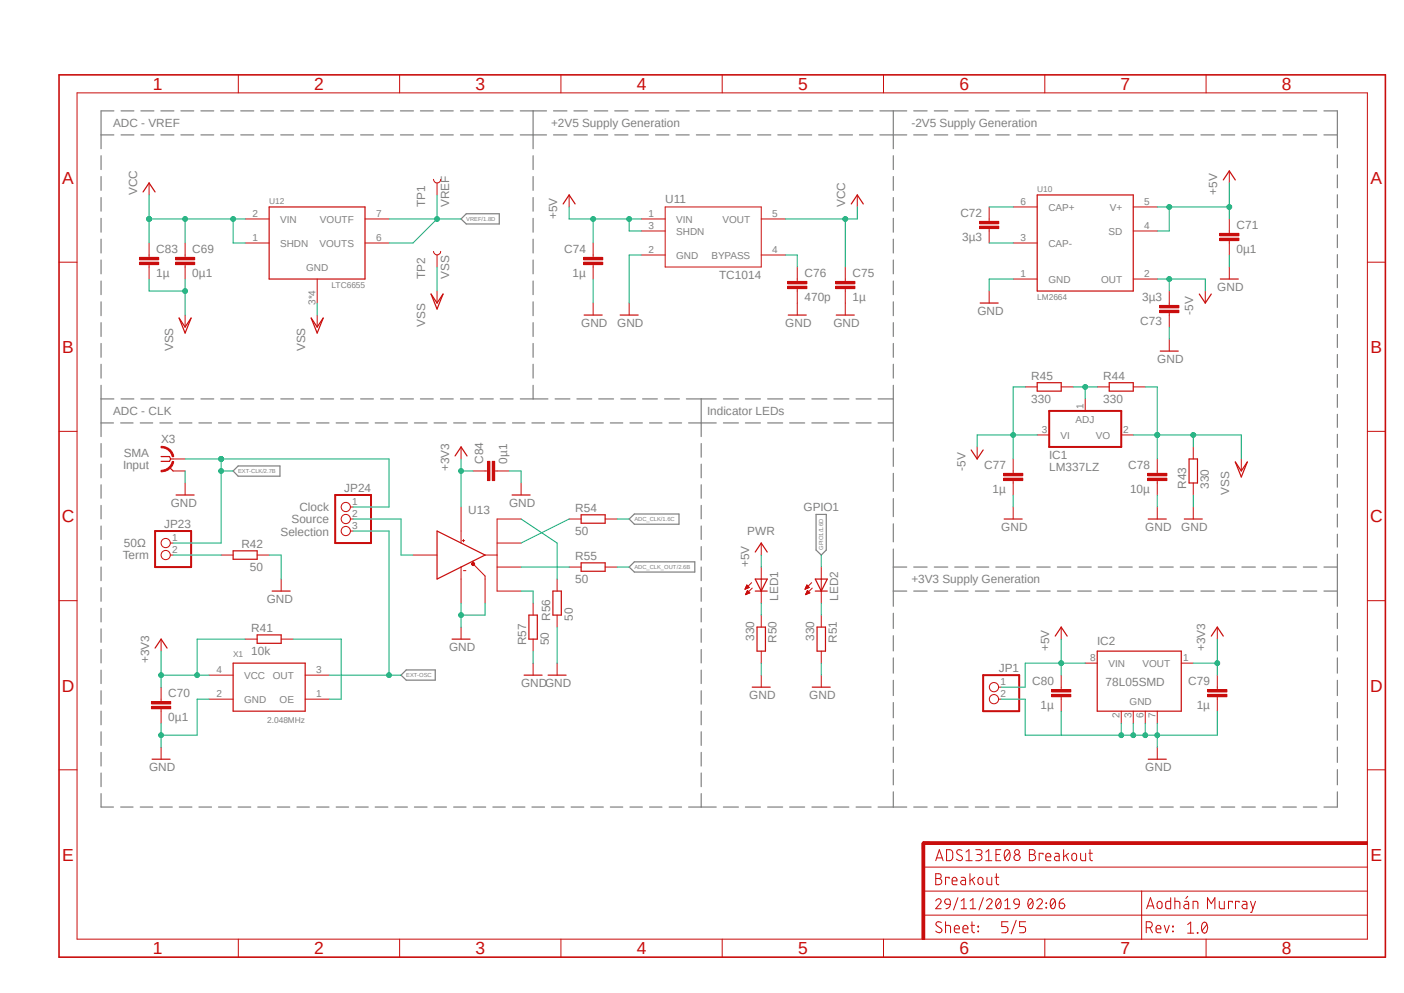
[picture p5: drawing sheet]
<svg xmlns="http://www.w3.org/2000/svg" width="297mm" height="210mm" viewBox="0 0 297 210" stroke-linecap="round" stroke-linejoin="round" font-family="sans-serif">
<path d="M12.1 15.5l281.3 187.3M293.4 15.5l-281.3 187.3" fill="none" stroke="#fff" stroke-width=".21"/>
<g fill="none" stroke="#808080" stroke-width=".25">
<path d="M21.4 32.9v3M21.4 37.3v3M21.4 28.5h2.7M24.1 23.5h-2.7v8M25.6 23.5h2.7M25.6 28.5h2.7M29.8 23.5h2.8M29.8 28.5h2.8M34 23.5h2.8M34 28.5h2.8M38.3 23.5h2.7M38.3 28.5h2.7"/>
<path d="M42.5 23.5h2.7M42.5 28.5h2.7M46.7 23.5h2.7M46.7 28.5h2.7M50.9 23.5h2.8M50.9 28.5h2.8M55.2 23.5h2.7M55.2 28.5h2.7M59.4 23.5h2.7M59.4 28.5h2.7M63.6 23.5h2.7M63.6 28.5h2.7"/>
<path d="M67.8 23.5h2.8M67.8 28.5h2.8M72.1 23.5h2.7M72.1 28.5h2.7M76.3 23.5h2.7M76.3 28.5h2.7M80.5 23.5h2.7M80.5 28.5h2.7M84.7 23.5h2.8M84.7 28.5h2.8M88.9 23.5h2.8M88.9 28.5h2.8"/>
<path d="M93.2 23.5h2.7M93.2 28.5h2.7M97.4 23.5h2.7M97.4 28.5h2.7M101.6 23.5h2.8M101.6 28.5h2.8M105.8 23.5h2.7M105.8 28.5h2.7M110.1 23.5h5.5M110.1 28.5h5.5M112.8 23.5v8M112.8 32.9v3"/>
<path d="M112.8 37.3v3M117.1 23.5h2.8M117.1 28.5h2.8M121.4 23.5h2.8M121.4 28.5h2.8M125.7 23.5h2.9M125.7 28.5h2.9M130 23.5h2.8M130 28.5h2.8M134.4 23.5h2.8M134.4 28.5h2.8M138.7 23.5h2.8"/>
<path d="M138.7 28.5h2.8M143 23.5h2.8M143 28.5h2.8M147.3 23.5h2.8M147.3 28.5h2.8M151.6 23.5h2.8M151.6 28.5h2.8M156 23.5h2.7M156 28.5h2.7M160.3 23.5h2.8M160.3 28.5h2.8M164.5 23.5h2.9"/>
<path d="M164.5 28.5h2.9M168.9 23.5h2.8M168.9 28.5h2.8M173.2 23.5h2.8M173.2 28.5h2.8M177.5 23.5h2.8M177.5 28.5h2.8M181.8 23.5h2.9M181.8 28.5h2.9M186.1 23.5h5.7M186.1 28.5h5.7M189 23.5v8"/>
<path d="M189 32.9v3M189 37.3v3M193.3 23.5h2.8M193.3 28.5h2.8M197.7 23.5h2.8M197.7 28.5h2.8M202 23.5h2.8M202 28.5h2.8M206.3 23.5h2.9M206.3 28.5h2.9M210.7 23.5h2.8M210.7 28.5h2.8"/>
<path d="M215 23.5h2.8M215 28.5h2.8M219.3 23.5h2.9M219.3 28.5h2.9M223.7 23.5h2.8M223.7 28.5h2.8M228 23.5h2.8M228 28.5h2.8M232.3 23.5h2.9M232.3 28.5h2.9M236.7 23.5h2.8M236.7 28.5h2.8"/>
<path d="M241 23.5h2.9M241 28.5h2.9M245.4 23.5h2.8M245.4 28.5h2.8M249.7 23.5h2.8M249.7 28.5h2.8M254 23.5h2.9M254 28.5h2.9M258.4 23.5h2.8M258.4 28.5h2.8M262.7 23.5h2.9M262.7 28.5h2.9"/>
<path d="M267 23.5h2.9M267 28.5h2.9M271.4 23.5h2.8M271.4 28.5h2.8M275.7 23.5h2.9M275.7 28.5h2.9M280.1 23.5h2.8v7.7M280.1 28.5h2.8M282.9 32.8v2.7M282.9 37v2.7M21.4 41.8v2.9M21.4 46.2v2.9"/>
<path d="M21.4 50.6v2.9M21.4 55v2.9M21.4 59.4v2.9M98.6 45.2h7v2.2h-7l-1.1-1.1zM112.8 41.8v2.9M112.8 46.2v2.9M112.8 50.6v2.9M112.8 55v2.9M112.8 59.4v2.9M189 41.8v2.9M189 46.2v2.9M189 50.6v2.9"/>
<path d="M189 55v2.9M189 59.4v2.9M282.9 41.2v2.7M282.9 45.4v2.7M282.9 49.7v2.7M282.9 53.8v2.8M282.9 58.1v2.7M21.4 63.8v3M21.4 68.2v3M21.4 72.6v3M21.4 77v3M112.8 63.8v3"/>
<path d="M112.8 68.2v3M112.8 72.6v3M112.8 77v3M189 63.8v3M189 68.2v3M189 72.6v3M189 77v3M282.9 62.3v2.7M282.9 66.5v2.8M282.9 70.7v2.8M282.9 75v2.7M282.9 79.2v2.7"/>
<path d="M21.4 81.5v10.8M21.4 93.8v2.9M21.4 98.2v2.8M21.4 84.4h2.7M21.4 89.5h2.6M25.5 89.5h2.7M25.6 84.4h2.7M29.7 89.5h2.6M29.8 84.4h2.8M33.8 89.5h2.6M34 84.4h2.8M37.9 89.5h2.7"/>
<path d="M38.3 84.4h2.7M42.1 89.5h2.6M42.5 84.4h2.7M46.2 89.5h2.7M46.7 84.4h2.7M50.4 89.5h2.6M50.4 98.6h8.8v2.1h-8.8l-1.1-1.1zM50.9 84.4h2.8M54.5 89.5h2.6M55.2 84.4h2.7M58.7 89.5h2.6M59.4 84.4h2.7"/>
<path d="M62.8 89.5h2.6M63.6 84.4h2.7M67 89.5h2.6M67.8 84.4h2.8M71.1 89.5h2.6M72.1 84.4h2.7M75.2 89.5h2.7M76.3 84.4h2.7M79.4 89.5h2.6M80.5 84.4h2.7M83.5 89.5h2.7M84.7 84.4h2.8"/>
<path d="M87.7 89.5h2.6M88.9 84.4h2.8M91.8 89.5h2.6M93.2 84.4h2.7M96 89.5h2.6M97.4 84.4h2.7M100.1 89.5h2.6M101.6 84.4h2.8M104.3 89.5h2.6M105.8 84.4h2.7M108.4 89.5h2.6M110.1 84.4h5.8"/>
<path d="M112.5 89.5h2.7M112.8 81.5v2.9M116.7 89.5h2.6M117.4 84.4h3.2M120.8 89.5h2.7M122 84.4h3.2M125 89.5h2.6M126.7 84.4h3.1M129.1 89.5h2.6M131.3 84.4h3.2M133.3 89.5h2.6M135.9 84.4h3.2"/>
<path d="M137.4 89.5h2.6M140.6 84.4h3.1M141.6 89.5h2.6M145.2 84.4h6.3M145.7 89.5h5.8M148.3 84.4v7.9M148.3 93.8v2.9M148.3 98.2v2.8M153 84.4h3.2M153 89.5h3.2M157.7 84.4h3.2M157.7 89.5h3.2"/>
<path d="M162.4 84.4h3.2M162.4 89.5h3.2M167 84.4h3.2M167 89.5h3.2M171.7 84.4h3.2M171.7 89.5h3.2M176.4 84.4h3.2M176.4 89.5h3.2M181.1 84.4h3.2M181.1 89.5h3.2M185.8 84.4h3.2M185.8 89.5h3.2"/>
<path d="M189 81.5v11.8M189 94.8v3.8M282.9 83.4v2.7M282.9 87.6v2.8M282.9 91.9v2.7M282.9 96.1v2.7M21.4 102.5v2.9M21.4 106.9v2.8M21.4 111.3v2.8M21.4 115.6v2.8M21.4 119.9v2.9M133.1 109.8l1.1-1.1h9.4v2.2h-9.4z"/>
<path d="M133.1 119.9l1.1-1.1h12.8v2.2h-12.8zM148.3 102.5v2.9M148.3 106.9v2.8M148.3 111.3v2.8M148.3 115.6v2.8M148.3 119.9v2.9M172.6 108.8h2.2v7.5l-1.1 1.1-1.1-1.1zM189 100.1v3.8M189 105.5v3.8M189 110.8v3.8M189 116.1v12.1M189 119.9h2.8"/>
<path d="M193.3 119.9h2.8M197.7 119.9h2.8M202 119.9h2.8M206.3 119.9h2.9M210.7 119.9h2.8M215 119.9h2.8M219.3 119.9h2.9M223.7 119.9h2.8M228 119.9h2.8M232.3 119.9h2.9M236.7 119.9h2.8M241 119.9h2.9"/>
<path d="M245.4 119.9h2.8M249.7 119.9h2.8M254 119.9h2.9M258.4 119.9h2.8M262.7 119.9h2.9M267 119.9h2.9M271.4 119.9h2.8M275.7 119.9h2.9M280.1 119.9h2.8M282.9 100.3v2.7M282.9 104.5v2.8M282.9 108.8v2.7"/>
<path d="M282.9 113v2.7M282.9 117.2v11M21.4 124.3v2.9M21.4 128.7v2.8M21.4 133v2.8M21.4 137.4v2.8M148.3 124.3v2.9M148.3 128.7v2.8M148.3 133v2.8M148.3 137.4v2.8M189 129.7v3.2M189 134.5v3.2"/>
<path d="M189 139.1v3.3M189 125h2.8M193.3 125h2.8M197.7 125h2.8M202 125h2.8M206.3 125h2.9M210.7 125h2.8M215 125h2.8M219.3 125h2.9M223.7 125h2.8M228 125h2.8M232.3 125h2.9"/>
<path d="M236.7 125h2.8M241 125h2.9M245.4 125h2.8M249.7 125h2.8M254 125h2.9M258.4 125h2.8M262.7 125h2.9M267 125h2.9M271.4 125h2.8M275.7 125h2.9M280.1 125h2.8M282.9 129.7v3.2"/>
<path d="M282.9 134.5v3.2M282.9 139.1v3.3M21.4 141.7v2.9M21.4 146.1v2.8M21.4 150.4v2.9M21.4 154.8v2.8M21.4 159.1v2.9M84.8 142.8l1.1-1.1h6.2v2.1h-6.2zM148.3 141.7v2.9M148.3 146.1v2.8M148.3 150.4v2.9M148.3 154.8v2.8"/>
<path d="M148.3 159.1v2.9M189 143.9v3.2M189 148.6v3.2M189 153.3v3.2M189 158v3.2M282.9 143.9v3.2M282.9 148.6v3.2M282.9 153.3v3.2M282.9 158v3.2M21.4 163.5v2.9M21.4 167.9v2.8h2.6M25.5 170.7h2.7"/>
<path d="M29.7 170.7h2.6M33.8 170.7h2.6M37.9 170.7h2.7M42.1 170.7h2.6M46.2 170.7h2.7M50.4 170.7h2.6M54.5 170.7h2.6M58.7 170.7h2.6M62.8 170.7h2.6M67 170.7h2.6M71.1 170.7h2.6M75.2 170.7h2.7"/>
<path d="M79.4 170.7h2.6M83.5 170.7h2.7M87.7 170.7h2.6M91.8 170.7h2.6M96 170.7h2.6M100.1 170.7h2.6M104.3 170.7h2.6M108.4 170.7h2.6M112.5 170.7h2.7M116.7 170.7h2.6M120.8 170.7h2.7M125 170.7h2.6"/>
<path d="M129.1 170.7h2.6M133.3 170.7h2.6M137.4 170.7h2.6M141.6 170.7h2.6M145.7 170.7h5.8M148.3 163.5v2.9M148.3 167.9v2.8M153 170.7h3.2M157.7 170.7h3.2M162.4 170.7h3.2M167 170.7h3.2M171.7 170.7h3.2"/>
<path d="M176.4 170.7h3.2M181.1 170.7h3.2M185.8 170.7h6M189 162.8v3.2M189 167.5v3.2M193.3 170.7h2.8M197.7 170.7h2.8M202 170.7h2.8M206.3 170.7h2.9M210.7 170.7h2.8M215 170.7h2.8M219.3 170.7h2.9"/>
<path d="M223.7 170.7h2.8M228 170.7h2.8M232.3 170.7h2.9M236.7 170.7h2.8M241 170.7h2.9M245.4 170.7h2.8M249.7 170.7h2.8M254 170.7h2.9M258.4 170.7h2.8M262.7 170.7h2.9M267 170.7h2.9M271.4 170.7h2.8"/>
<path d="M275.7 170.7h2.9M282.9 162.8v3.2M282.9 167.5v3.2h-2.8"/>
</g>
<path d="M39.2 53.9v.5M39.2 56v.5" fill="none" stroke="#c90d0c" stroke-width=".21"/>
<path d="M37.1 55.5h4.1v.5h-4.1z" fill-rule="evenodd" fill="#c90d0c"/>
<path d="M37.1 55.5h4.1v.5h-4.1z" fill="none" stroke="#c90d0c" stroke-width=".21"/>
<path d="M37.1 54.4h4.1v.5h-4.1z" fill-rule="evenodd" fill="#c90d0c"/>
<path d="M31.5 38.7v2.5M37.1 54.4h4.1v.5h-4.1zM39.2 51.4v2.5M39.2 56.5v2.5M39.2 66.6v2.6M34.1 135.2v2.5M34.1 147.9v.5M34.1 149.9v.5M44.2 142.8h5.1M44.2 147.9h5.1M64.6 142.8h5M64.6 147.9h5" fill="none" stroke="#c90d0c" stroke-width=".21"/>
<path d="M30.3 40.6l1.2-1.9 1.3 1.9M37.9 67.3l1.3 1.9 1.2-1.9-1.2 3.1zM32.8 137.1l1.3-1.9 1.2 1.9M49.3 140.3h15.3v10.1h-15.3z" fill="none" stroke="#c90d0c" stroke-width=".25"/>
<path d="M32 149.4h4.1v.5h-4.1z" fill-rule="evenodd" fill="#c90d0c"/>
<path d="M32 149.4h4.1v.5h-4.1z" fill="none" stroke="#c90d0c" stroke-width=".21"/>
<path d="M32 148.4h4.1v.5h-4.1z" fill-rule="evenodd" fill="#c90d0c"/>
<g fill="none" stroke="#c90d0c" stroke-width=".21">
<path d="M36.1 97.1h.5M36.1 114.9h.5M36.1 117.4h.5M39.2 102.2v2.5M46.8 117.4h2.5M54.4 117.4h2.5M74.1 107.2h.6M74.1 109.8h.6M74.1 112.3h.6M51.9 135.2h2.5M59.5 135.2h2.5M59.5 122.5v2.5"/>
<path d="M32 148.4h4.1v.5h-4.1zM34.1 145.3v2.6M34.1 150.4v2.6M34.1 158v2.6"/>
<circle cx="35" cy="117.4" r=".98"/>
<circle cx="35" cy="114.8" r=".98"/>
<circle cx="73.1" cy="112.3" r=".98"/>
<circle cx="73.1" cy="109.8" r=".98"/>
<circle cx="73.1" cy="107.2" r=".98"/>
</g>
<path d="M34.1 96.6h1.8l.2 .5-.2 .5h-1.8M35.9 98.8l.7 .8M37.3 104.7h3.8M49.3 116.5h5.1v1.8h-5.1zM54.4 134.3h5.1v1.8h-5.1zM57.6 125h3.8M32.2 160.6h3.8" fill="none" stroke="#c90d0c" stroke-width=".25"/>
<path d="M32.8 112.3h7.6v7.6h-7.6zM70.9 104.7h7.6v10.2h-7.6z" fill="none" stroke="#c90d0c" stroke-width=".42"/>
<path d="M34.1 94.4a2.57 2.57 0 0 1 2.6 2.2h-.3a2.35 2.35 0 0 0-2.3-1.9z" fill-rule="evenodd" fill="#c90d0c"/>
<path d="M34.1 94.4a2.57 2.57 0 0 1 2.6 2.2h-.3a2.35 2.35 0 0 0-2.3-1.9z" fill="none" stroke="#c90d0c" stroke-width=".21"/>
<path d="M34.1 99.5a2.46 2.46 0 0 0 2.3-1.9h.3a2.59 2.59 0 0 1-2.6 2.2z" fill-rule="evenodd" fill="#c90d0c"/>
<path d="M34.1 99.5a2.46 2.46 0 0 0 2.3-1.9h.3a2.59 2.59 0 0 1-2.6 2.2zM36.6 97.1h2.6M36.6 99.6h2.6" fill="none" stroke="#c90d0c" stroke-width=".21"/>
<path d="M195 178.3h.6v20.3h-.6z" fill-rule="evenodd" fill="#c90d0c"/>
<path d="M195 178.3h.6v20.3h-.6z" fill="none" stroke="#c90d0c" stroke-width=".21"/>
<path d="M195.3 178h94v.6h-94z" fill-rule="evenodd" fill="#c90d0c"/>
<g fill="none" stroke="#c90d0c" stroke-width=".21">
<path d="M16.3 19.6h273v179h-273zM50.4 15.8v3.8M84.5 15.8v3.8M118.7 15.8v3.8M152.8 15.8v3.8M186.9 15.8v3.8M221 15.8v3.8M255.1 15.8v3.8M91.7 37.9a.76 .76 0 0 0 .8 .8 .76 .76 0 0 0 .7-.8M92.5 38.7v2.5M12.5 55.5h3.8M31.5 53.9v.5"/>
<path d="M31.5 56v.5M51.9 46.3h5M51.9 51.4h5M67.1 59v5.1M77.2 46.3h5.1M77.2 51.4h5.1M289.3 55.5h3.8M67.1 66.6v2.6M12.5 91.2h3.8M289.3 91.2h3.8M12.5 127h3.8M289.3 127h3.8"/>
<path d="M12.5 162.8h3.8M195.3 178h94v.6h-94zM200.2 179.7h.7a.65 .65 0 0 1 .6 .6v1.1a.74 .74 0 0 1-.6 .6h-.7zM203.5 179.9l-.3-.2a.54 .54 0 0 0-.8 .2 .54 .54 0 0 0 .2 .8l.8 .4a.57 .57 0 0 1 0 .8 .57 .57 0 0 1-.8 0l-.3-.2M206.4 179.7h.8a.51 .51 0 0 1 .5 .5 .51 .51 0 0 1-.5 .5h-.5M211.7 179.7h-1v2.3h1M212.7 179.8l.5-.1a1.47 1.47 0 0 1-.1 2.3 1.5 1.5 0 0 1-.4-2.2zM217.8 179.7h.6a.51 .51 0 0 1 .6 .5 .51 .51 0 0 1-.6 .5 .66 .66 0 0 1 .7 .7 .66 .66 0 0 1-.7 .6h-.6zM225 179.7v2.3M230.6 179.7v2l.2 .3h.3M289.3 162.8h3.8M50.4 198.6v3.8"/>
<path d="M84.5 198.6v3.8M118.7 198.6v3.8M152.8 198.6v3.8M186.9 198.6v3.8M195.3 193.5h94M195.3 188.5h94M195.3 183.4h94M198 184.8h.6a.51 .51 0 0 1 .5 .5 .51 .51 0 0 1-.5 .5 .66 .66 0 0 1 .6 .7 .66 .66 0 0 1-.6 .6h-.6zM198 190.5a.57 .57 0 0 1 .8-.4 .57 .57 0 0 1 .1 .9l-.9 1.2h1.1M198 185.8h.6M198 182l.7-2.3 .8 2.3M198.2 181.4h1.1"/>
<path d="M199.1 195.1l-.3-.1a.54 .54 0 0 0-.6 .1 .54 .54 0 0 0-.1 .6l.9 .6a.58 .58 0 0 1 0 .9 .58 .58 0 0 1-.8-.1l-.2-.2M200 195.7h.7l.3 .2 .1 1.4M200 194.9v2.4M200.1 190.2a.63 .63 0 0 1 .9 .5v.6l-.9-.1-.2-.4zM200.8 185.8v-.3h-.8v1.6M201 191.3a.94 .94 0 0 1-.9 .9M201.4 186.3h1a.54 .54 0 0 0-.3-.7 .54 .54 0 0 0-.7 .5v.6l.2 .4h.8M201.9 196.5h1a.55 .55 0 0 0-.3-.8 .55 .55 0 0 0-.7 .5l.1 .9 .3 .2h.6M202.6 189.9l-.9 2.5M203.3 185.5l.7 .1 .3 .3v1.2h-.6a.47 .47 0 0 1-.5-.5 .47 .47 0 0 1 .5-.4h.6M203.3 192.2h1.2M203.3 190.5l.6-.4v2.1"/>
<path d="M203.7 196.5h1.1a.55 .55 0 0 0-.4-.8 .55 .55 0 0 0-.7 .5l.1 .9 .3 .2h.7M204.3 182h1.4M204.3 180.2l.7-.5v2.3M205.2 184.8v2.3M205.2 192.2h1.2M205.2 190.5l.6-.4v2.1M205.4 195.7h.8M205.6 194.9v1.9l.2 .4 .4 .1M205.6 186l.6 1.1M206.2 185.5l-1 .8M206.9 195.9l.1 .1zM206.9 196.9l.1 .2z"/>
<path d="M207.1 180.7a.66 .66 0 0 1 .6 .7 .66 .66 0 0 1-.6 .6h-.7M207.1 185.7a.5 .5 0 0 1 .5-.1 .5 .5 0 0 1 .3 .5v.5a.53 .53 0 0 1-.5 .5 .53 .53 0 0 1-.5-.5v-.5zM208 189.9l-.9 2.5M208.5 182h1.3M208.5 180.2l.7-.5v2.3M208.7 190.5a.6 .6 0 0 1 .6-.4 .6 .6 0 0 1 .6 .5l-1.2 1.6h1.2M208.8 185.5v1.2l.2 .4h.2h.6v-1.6M210.5 185.5h.8M210.7 180.7h.8M210.8 184.8v1.9a.38 .38 0 0 0 .5 .4M210.9 190.2a.4 .4 0 0 1 .4-.1 .4 .4 0 0 1 .3 .3 1.48 1.48 0 0 1-.2 1.8h-.2a1.28 1.28 0 0 1-.3-2zM211.7 190.5l-1 1.2"/>
<path d="M212.6 192.2h1.1M212.6 190.5l.5-.4v2.1M213.2 194.9h-1.3v1.1h.8a.66 .66 0 0 1 .5 .6 .66 .66 0 0 1-.5 .7h-.8M213.6 180.2l-1 1.3M214.7 190.2a.63 .63 0 0 1 .9 .5v.6l-.9-.1-.2-.4zM215 194.6l-1.1 2.9M215.6 191.3a.94 .94 0 0 1-.9 .9M217 194.9h-1.3v1.1h.8a.67 .67 0 0 1 .5 .6 .67 .67 0 0 1-.5 .7h-.8M217.7 190.2a.41 .41 0 0 1 .4-.1 .41 .41 0 0 1 .3 .3 1.36 1.36 0 0 1-.4 1.8l-.4-.3a1.73 1.73 0 0 1 .1-1.7zM217.8 180.7h.6M218.5 190.5l-1 1.2M219.3 190.5a.58 .58 0 0 1 .8-.4 .58 .58 0 0 1 .2 .9l-1 1.2h1.2"/>
<path d="M220.6 180.7v-.2h-.8v1.5M221 198.6v3.8M221.2 181.2h1.1a.55 .55 0 0 0-.4-.7 .55 .55 0 0 0-.7 .5v.7l.2 .3h.9M221.3 191l.1 .1zM221.3 191.9l.1 .1zM222.4 190.2a.41 .41 0 0 1 .4-.1 .41 .41 0 0 1 .3 .3 1.36 1.36 0 0 1-.3 1.8l-.5-.3a1.73 1.73 0 0 1 .1-1.7zM223.2 180.5h.7l.2 .3v1.2h-.6a.47 .47 0 0 1-.4-.4 .47 .47 0 0 1 .4-.5h.6M223.2 190.5l-1 1.2M224.1 191h.7a.59 .59 0 0 1 .4 .7 .59 .59 0 0 1-.6 .5 .59 .59 0 0 1-.5-.6zM225 190.1a1.03 1.03 0 0 0-.9 .9M225.5 180.9l.6 1.1M226.1 180.5l-1.1 .7"/>
<path d="M226.8 180.8a.51 .51 0 0 1 .6-.3 .51 .51 0 0 1 .4 .5v.5a.51 .51 0 0 1-.6 .5 .51 .51 0 0 1-.5-.5zM228.6 180.5v1.2l.4 .3h.7v-1.5M230.3 180.5h.8M241.5 188.5v10.2M242.5 196.2h.6a.64 .64 0 0 0 .7-.6 .64 .64 0 0 0-.7-.7h-.6v2.4M242.6 192.2l.8-2.3 .7 2.3M242.8 191.6h1.2M243.2 196.2l.6 1.1M244.6 196.5h1a.54 .54 0 0 0-.4-.8 .54 .54 0 0 0-.6 .5v.9l.3 .2h.7M245 190.8a.5 .5 0 0 1 .5-.1 .5 .5 0 0 1 .3 .4v.5a.53 .53 0 0 1-.5 .6 .53 .53 0 0 1-.5-.6v-.5zM246.3 195.7l.5 1.6 .6-1.6M247.6 189.9v2.3h-.8l-.2-.4v-1l.4-.2h.6"/>
<path d="M248.1 196.9l.1 .2zM248.1 195.9l.1 .1zM248.5 190.6h.7l.4 .2v1.4M248.5 189.9v2.3M250.6 190.6l.6 .1 .3 .3v1.2h-.6a.47 .47 0 0 1-.5-.5 .47 .47 0 0 1 .5-.4h.6M251.2 189.6l-.3 .4M251.2 195.5l.7-.5v2.4M251.2 197.4h1.3M252.4 192.2v-1.6l.8 .1 .2 .1v1.4M253.3 197.2l.1 .2zM254.5 195.2a.46 .46 0 0 1 .8 .2 1.71 1.71 0 0 1-.3 1.9l-.2 .1a1.44 1.44 0 0 1-.3-2.2zM255.1 198.6v3.8"/>
<path d="M255.3 195.5l-1 1.3M255.4 192.2v-2.3l.8 1.2 .8-1.2v2.3M257.9 190.6v1.2l.4 .4h.7v-1.6M260.7 190.9v-.3h-.8v1.6M262.1 190.9v-.3h-.7v1.6M262.8 190.6l.8 .1 .2 .3v1.2h-.6a.47 .47 0 0 1-.5-.5 .47 .47 0 0 1 .5-.4h.6M264.5 190.6l.5 1.6M265.6 190.6l-.8 2.4h-.3"/>
<circle cx="215.1" cy="180.2" r=".52"/>
<circle cx="215.2" cy="181.4" r=".65"/>
</g>
<path d="M196.6 178.3h-1.3v1.3" fill="none" stroke="#c90d0c" stroke-width=".64"/>
<path d="M12.5 15.8h280.6v186.6h-280.6z" fill="none" stroke="#c90d0c" stroke-width=".34"/>
<path d="M56.9 43.8h20.3v15.2h-20.3zM65.8 67.3l1.3 1.9 1.3-1.9-1.3 3.1z" fill="none" stroke="#c90d0c" stroke-width=".25"/>
<path d="M29.5 55.5h4.1v.5h-4.1z" fill-rule="evenodd" fill="#c90d0c"/>
<path d="M29.5 55.5h4.1v.5h-4.1z" fill="none" stroke="#c90d0c" stroke-width=".21"/>
<path d="M29.5 54.4h4.1v.5h-4.1z" fill-rule="evenodd" fill="#c90d0c"/>
<g fill="none" stroke="#c90d0c" stroke-width=".21">
<path d="M260.1 36.2v2.5M29.5 54.4h4.1v.5h-4.1zM31.5 51.4v2.5M31.5 56.5v2.5M135.6 48.9h5.1M135.6 46.3h5.1M135.6 53.9h5.1M140.7 43.8h20.3v12.7h-20.3zM161 46.3h5.1M161 53.9h5.1M214.3 43.8h5.1M214.3 51.4h5.1"/>
<path d="M214.3 59h5.1M239.7 43.8h5.1M239.7 59h5.1M239.7 48.9h5.1M260.1 48.9v.5M260.1 50.9v.5M209.3 61.6v2.5M255 61.6v2.5M219.4 92h2.6M229.6 84.4v2.5M237.2 92h2.5"/>
</g>
<path d="M258.8 38.1l1.3-1.9 1.2 1.9M219.4 41.2h20.3v20.4h-20.3zM207.3 64.1h3.9M253.7 62.2l1.3 1.9 1.2-1.9" fill="none" stroke="#c90d0c" stroke-width=".25"/>
<path d="M222 86.9h15.2v7.6h-15.2z" fill="none" stroke="#c90d0c" stroke-width=".42"/>
<path d="M258 50.4h4.1v.5h-4.1z" fill-rule="evenodd" fill="#c90d0c"/>
<path d="M258 50.4h4.1v.5h-4.1z" fill="none" stroke="#c90d0c" stroke-width=".21"/>
<path d="M258 49.4h4.1v.5h-4.1z" fill-rule="evenodd" fill="#c90d0c"/>
<path d="M209.3 46.3v.5M209.3 48.3v.6M258 49.4h4.1v.5h-4.1zM260.1 46.3v2.6M260.1 51.4v2.5M260.1 56.5v2.5" fill="none" stroke="#c90d0c" stroke-width=".21"/>
<path d="M258.1 59h3.9" fill="none" stroke="#c90d0c" stroke-width=".25"/>
<path d="M207.2 47.8h4.1v.5h-4.1z" fill-rule="evenodd" fill="#c90d0c"/>
<path d="M207.2 47.8h4.1v.5h-4.1z" fill="none" stroke="#c90d0c" stroke-width=".21"/>
<path d="M207.2 46.8h4.1v.5h-4.1z" fill-rule="evenodd" fill="#c90d0c"/>
<path d="M207.2 46.8h4.1v.5h-4.1zM209.3 43.8v2.5M209.3 48.9v2.5M247.4 64.1v.5M247.4 66.1v.5" fill="none" stroke="#c90d0c" stroke-width=".21"/>
<path d="M245.3 64.6h4.1v.5h-4.1z" fill-rule="evenodd" fill="#c90d0c"/>
<path d="M245.3 64.6h4.1v.5h-4.1z" fill="none" stroke="#c90d0c" stroke-width=".21"/>
<path d="M245.3 65.6h4.1v.5h-4.1z" fill-rule="evenodd" fill="#c90d0c"/>
<path d="M120.4 41.2v2.6M125.5 53.9v.5M125.5 56v.5M133.1 64.1v2.5M245.3 65.6h4.1v.5h-4.1zM247.4 61.6v2.5M247.4 66.6v2.6M247.4 71.7v2.6" fill="none" stroke="#c90d0c" stroke-width=".21"/>
<path d="M119.1 43.1l1.3-1.9 1.3 1.9M131.2 66.6h3.8M245.4 74.3h3.9" fill="none" stroke="#c90d0c" stroke-width=".25"/>
<path d="M123.4 55.5h4.1v.5h-4.1z" fill-rule="evenodd" fill="#c90d0c"/>
<path d="M123.4 55.5h4.1v.5h-4.1z" fill="none" stroke="#c90d0c" stroke-width=".21"/>
<path d="M123.4 54.4h4.1v.5h-4.1z" fill-rule="evenodd" fill="#c90d0c"/>
<path d="M123.4 54.4h4.1v.5h-4.1zM125.5 51.4v2.5M125.5 56.5v2.5M178.8 59v.5M178.8 61v.6" fill="none" stroke="#c90d0c" stroke-width=".21"/>
<path d="M176.8 60.5h4v.5h-4z" fill-rule="evenodd" fill="#c90d0c"/>
<path d="M176.8 60.5h4v.5h-4z" fill="none" stroke="#c90d0c" stroke-width=".21"/>
<path d="M176.8 59.5h4v.5h-4z" fill-rule="evenodd" fill="#c90d0c"/>
<path d="M168.7 59v.5M176.8 59.5h4v.5h-4zM178.8 56.5v2.5M168.7 61v.6M178.8 61.6v2.5" fill="none" stroke="#c90d0c" stroke-width=".21"/>
<path d="M166.6 60.5h4.1v.5h-4.1z" fill-rule="evenodd" fill="#c90d0c"/>
<path d="M166.6 60.5h4.1v.5h-4.1z" fill="none" stroke="#c90d0c" stroke-width=".21"/>
<path d="M166.6 59.5h4.1v.5h-4.1z" fill-rule="evenodd" fill="#c90d0c"/>
<path d="M166.6 59.5h4.1v.5h-4.1zM168.7 56.5v2.5M181.4 41.2v2.6M125.5 64.1v2.5M168.7 61.6v5M178.8 64.1v2.5M214.3 99.6v.5M214.3 101.6v.6" fill="none" stroke="#c90d0c" stroke-width=".21"/>
<path d="M180.1 43.1l1.3-1.9 1.2 1.9M123.6 66.6h3.8M166.8 66.6h3.8M176.9 66.6h3.8" fill="none" stroke="#c90d0c" stroke-width=".25"/>
<path d="M212.3 101.1h4.1v.5h-4.1z" fill-rule="evenodd" fill="#c90d0c"/>
<path d="M212.3 101.1h4.1v.5h-4.1z" fill="none" stroke="#c90d0c" stroke-width=".21"/>
<path d="M212.3 100.1h4.1v.5h-4.1z" fill-rule="evenodd" fill="#c90d0c"/>
<path d="M214.3 97.1v2.5M244.8 99.6v.5M212.3 100.1h4.1v.5h-4.1zM214.3 102.2v2.5M244.8 101.6v.6" fill="none" stroke="#c90d0c" stroke-width=".21"/>
<path d="M242.8 101.1h4v.5h-4z" fill-rule="evenodd" fill="#c90d0c"/>
<path d="M242.8 101.1h4v.5h-4z" fill="none" stroke="#c90d0c" stroke-width=".21"/>
<path d="M242.8 100.1h4v.5h-4z" fill-rule="evenodd" fill="#c90d0c"/>
<g fill="none" stroke="#c90d0c" stroke-width=".21">
<path d="M206.7 94.5v2.6M216.9 81.8h2.5M224.5 81.8h2.5M232.1 81.8h2.6M239.7 81.8h2.6M244.8 97.1v2.5M252.4 94.5v2.6M262.6 97.1v2.5M161 114.9v2.5M161 119.9v7.7M173.7 119.9v7.7M214.3 107.2v2.6"/>
<path d="M242.8 100.1h4v.5h-4zM244.8 102.2v2.5M244.8 107.2v2.6M252.4 102.2v2.5M252.4 107.2v2.6M157.6 124.5h.2M157.6 124.5h.4M157.7 124.4h.5M157.7 124.3h.7M157.7 125.7h.2M157.8 124.2h.7M157.8 125.6h.3"/>
<path d="M157.8 124.1h.6M157.8 125.5h.5M157.9 124h.4M157.9 125.4h.6M157.9 124h.3M157.9 125.3h.7M157.9 123.8h.2M157.9 125.3h.6M158 123.7l.5 .5-.9 .4zM158 125.2h.4M158 125.1h.3M158.1 125h.1"/>
<path d="M158.1 124.9l.5 .5-.9 .4zM158.1 124.9h.1M159 123.2l-1.4 1.4M159.1 124.4l-1.4 1.4M161 130.1v2.5M161 137.7v2.6M170.3 124.5h.2M170.3 124.5h.4M170.4 124.4h.5M170.4 124.3h.7M170.4 125.7h.2M170.5 124.2h.7"/>
<path d="M170.5 125.6h.3M170.5 124.1h.6M170.5 125.5h.5M170.6 124h.3M170.6 125.4h.6M170.6 125.3h.7M170.6 123.8h.2M170.6 125.3h.6M170.7 125.2h.4M170.7 123.7l.5 .5-.9 .4zM170.7 125.1h.3M170.8 125h.1"/>
<path d="M170.8 124.9h.1M170.8 124.9l.5 .5-.9 .4zM171.7 123.2l-1.4 1.4M171.8 124.4l-1.4 1.4M173.7 130.1v2.5M173.7 137.7v2.6M224.5 132.6v2.6M257.5 132.6v2.6M161 142.8v2.5M173.7 142.8v2.5M229.6 140.3h2.5M237.2 150.4v2.6"/>
<path d="M239.7 150.4v2.6M242.3 150.4v2.6M244.8 150.4v2.6M244.8 158v2.6M249.9 140.3h2.5M257.5 145.3v.5M257.5 147.4v.5"/>
</g>
<g fill="none" stroke="#c90d0c" stroke-width=".25">
<path d="M205.4 95.2l1.3 1.9 1.3-1.9M219.4 80.9h5.1v1.8h-5.1zM234.7 80.9h5v1.8h-5zM251.5 97.1h1.8v5.1h-1.8zM261.3 97.7l1.3 1.9 1.3-1.9-1.3 3.2zM159.8 116.8l1.2-1.9 1.3 1.9M212.4 109.8h3.8M242.9 109.8h3.8M250.5 109.8h3.8M159.8 122.5h2.5l-1.3 2.5zM159.8 125h2.5M160.1 132.6h1.8v5.1h-1.8z"/>
<path d="M172.5 125h2.5M172.5 122.5h2.5l-1.3 2.5zM172.8 132.6h1.8v5.1h-1.8zM223.2 134.5l1.3-1.9 1.3 1.9M232.1 137.7h17.8v12.7h-17.8zM256.2 134.5l1.3-1.9 1.3 1.9M159.1 145.3h3.8M171.8 145.3h3.8M242.9 160.6h3.8"/>
</g>
<path d="M255.5 146.9h4v.5h-4z" fill-rule="evenodd" fill="#c90d0c"/>
<path d="M255.5 146.9h4v.5h-4z" fill="none" stroke="#c90d0c" stroke-width=".21"/>
<path d="M255.5 145.8h4v.5h-4z" fill-rule="evenodd" fill="#c90d0c"/>
<path d="M224.5 145.3v.5M224.5 147.4v.5M255.5 145.8h4v.5h-4zM257.5 142.8v2.5M257.5 147.9v2.5" fill="none" stroke="#c90d0c" stroke-width=".21"/>
<path d="M222.5 146.9h4v.5h-4z" fill-rule="evenodd" fill="#c90d0c"/>
<path d="M222.5 146.9h4v.5h-4z" fill="none" stroke="#c90d0c" stroke-width=".21"/>
<path d="M222.5 145.8h4v.5h-4z" fill-rule="evenodd" fill="#c90d0c"/>
<g fill="none" stroke="#c90d0c" stroke-width=".21">
<path d="M87.4 117.4h5.1M97.5 107.2v7.7M97.8 114.3h.5M98 114.1v.5M105.2 109.8h5M105.2 114.9h5M105.2 119.9h5M97.5 122.5v5.1M98 120.7h.6M102.6 122.5v5.1M105.2 125h5M211.2 145.3h.6"/>
<path d="M211.2 147.9h.6M222.5 145.8h4v.5h-4zM224.5 142.8v2.5M224.5 147.9v2.5"/>
<circle cx="210.3" cy="145.3" r=".98"/>
<circle cx="210.3" cy="147.9" r=".98"/>
</g>
<path d="M208 142.8h7.6v7.6h-7.6z" fill="none" stroke="#c90d0c" stroke-width=".42"/>
<path d="M92.5 112.3v10.2" fill="none" stroke="#c90d0c" stroke-width=".25"/>
<path d="M99.9 119h.4v.5l-.2 .1-.2-.1-.1-.2 .1-.1 .4 .1-.4 .1-.1-.1z" fill-rule="evenodd" fill="#c90d0c"/>
<path d="M97.5 94.5v2.6M102.6 99.6h.5M104.6 99.6h.6M97.5 119.9v2.6M99.9 119h.4v.5l-.2 .1-.2-.1-.1-.2 .1-.1 .4 .1-.4 .1-.1-.1zM100.1 118.7v.3M100.3 119.5l2.3 2.3v.7M102.6 117.4h2.6M105.2 109.8v15.2M97.5 132.6v2.6" fill="none" stroke="#c90d0c" stroke-width=".21"/>
<path d="M96.3 96.4l1.2-1.9 1.3 1.9M92.5 112.3l10.1 5.1-10.1 5.1M95.6 135.2h3.8" fill="none" stroke="#c90d0c" stroke-width=".25"/>
<path d="M104.1 97.6h.5v4h-.5z" fill-rule="evenodd" fill="#c90d0c"/>
<path d="M104.1 97.6h.5v4h-.5z" fill="none" stroke="#c90d0c" stroke-width=".21"/>
<path d="M103.1 97.6h.5v4h-.5z" fill-rule="evenodd" fill="#c90d0c"/>
<g fill="none" stroke="#c90d0c" stroke-width=".21">
<path d="M91.7 53.2a.76 .76 0 0 0 .8 .7 .76 .76 0 0 0 .7-.7M92.5 53.9v2.6M92.5 61.6v2.5M100.1 99.6h2.5M103.1 97.6h.5v4h-.5zM105.2 99.6h2.5M110.2 102.2v2.5M120.4 109.8h2.5M120.4 119.9h2.5M128 109.8h2.6M128 119.9h2.6M112.8 127.6v2.5"/>
<path d="M112.8 135.2v2.5M117.9 122.5v2.5M117.9 130.1v2.5M112.8 140.3v2.5M117.9 140.3v2.5"/>
</g>
<path d="M91.2 62.2l1.3 1.9 1.2-1.9-1.2 3.2zM108.3 104.7h3.8M122.9 108.9h5.1v1.8h-5.1zM122.9 119h5.1v1.8h-5.1zM111.9 130.1h1.8v5.1h-1.8zM117 125h1.7v5.1h-1.7zM110.9 142.8h3.8M116 142.8h3.8" fill="none" stroke="#c90d0c" stroke-width=".25"/>
<path d="M31.5 41.2v5.1M39.2 46.3v5.1M49.3 46.3h2.6" fill="none" stroke="#0dab76" stroke-width=".21"/>
<circle cx="31.5" cy="46.3" r=".51" fill="#0dab76"/>
<g fill="none" stroke="#0dab76" stroke-width=".21">
<path d="M31.5 46.3h17.8v5.1h2.6"/>
<circle cx="31.5" cy="46.3" r=".51"/>
</g>
<circle cx="49.3" cy="46.3" r=".51" fill="#0dab76"/>
<g fill="none" stroke="#0dab76" stroke-width=".21">
<path d="M31.5 46.3v5.1"/>
<circle cx="49.3" cy="46.3" r=".51"/>
</g>
<circle cx="31.5" cy="46.3" r=".51" fill="#0dab76"/>
<circle cx="31.5" cy="46.3" r=".51" fill="none" stroke="#0dab76" stroke-width=".21"/>
<circle cx="39.2" cy="46.3" r=".51" fill="#0dab76"/>
<g fill="none" stroke="#0dab76" stroke-width=".21">
<path d="M178.8 46.3v10.2M181.4 43.8v2.5h-15.3"/>
<circle cx="39.2" cy="46.3" r=".51"/>
</g>
<circle cx="178.8" cy="46.3" r=".51" fill="#0dab76"/>
<g fill="none" stroke="#0dab76" stroke-width=".21">
<path d="M82.3 46.3h10.2l-5.1 5.1h-5.1"/>
<circle cx="178.8" cy="46.3" r=".51"/>
</g>
<circle cx="92.5" cy="46.3" r=".51" fill="#0dab76"/>
<g fill="none" stroke="#0dab76" stroke-width=".21">
<path d="M31.5 59v2.6h7.7M39.2 59v7.6M92.5 41.2v5.1h5"/>
<circle cx="92.5" cy="46.3" r=".51"/>
</g>
<circle cx="39.2" cy="61.6" r=".51" fill="#0dab76"/>
<g fill="none" stroke="#0dab76" stroke-width=".21">
<path d="M67.1 64.1v2.5M239.7 92h12.7v2.5M242.3 81.8h2.5v15.3"/>
<circle cx="39.2" cy="61.6" r=".51"/>
</g>
<circle cx="244.8" cy="92" r=".51" fill="#0dab76"/>
<circle cx="244.8" cy="92" r=".51" fill="none" stroke="#0dab76" stroke-width=".21"/>
<circle cx="244.8" cy="92" r=".51" fill="#0dab76"/>
<circle cx="244.8" cy="92" r=".51" fill="none" stroke="#0dab76" stroke-width=".21"/>
<circle cx="252.4" cy="92" r=".51" fill="#0dab76"/>
<g fill="none" stroke="#0dab76" stroke-width=".21">
<path d="M92.5 56.5v5.1M46.8 97.1v17.8h-10.2M46.8 99.6h2.5M252.4 92h10.2v5.1"/>
<circle cx="252.4" cy="92" r=".51"/>
</g>
<circle cx="46.8" cy="97.1" r=".51" fill="#0dab76"/>
<g fill="none" stroke="#0dab76" stroke-width=".21">
<path d="M39.2 97.1h43.1v10.1h-7.6"/>
<circle cx="46.8" cy="97.1" r=".51"/>
</g>
<circle cx="46.8" cy="97.1" r=".51" fill="#0dab76"/>
<circle cx="46.8" cy="97.1" r=".51" fill="none" stroke="#0dab76" stroke-width=".21"/>
<circle cx="46.8" cy="99.6" r=".51" fill="#0dab76"/>
<g fill="none" stroke="#0dab76" stroke-width=".21">
<path d="M34.1 137.7v7.6M34.1 142.8h10.1"/>
<circle cx="46.8" cy="99.6" r=".51"/>
</g>
<circle cx="34.1" cy="142.8" r=".51" fill="#0dab76"/>
<g fill="none" stroke="#0dab76" stroke-width=".21">
<path d="M51.9 135.2h-10.2v7.6"/>
<circle cx="34.1" cy="142.8" r=".51"/>
</g>
<circle cx="41.7" cy="142.8" r=".51" fill="#0dab76"/>
<g fill="none" stroke="#0dab76" stroke-width=".21">
<path d="M257.5 135.2v7.6M252.4 140.3h5.1"/>
<circle cx="41.7" cy="142.8" r=".51"/>
</g>
<circle cx="257.5" cy="140.3" r=".51" fill="#0dab76"/>
<g fill="none" stroke="#0dab76" stroke-width=".21">
<path d="M97.5 97.1v10.1M97.5 99.6h2.6"/>
<circle cx="257.5" cy="140.3" r=".51"/>
</g>
<circle cx="97.5" cy="99.6" r=".51" fill="#0dab76"/>
<g fill="none" stroke="#0dab76" stroke-width=".21">
<path d="M34.1 153v5M44.2 147.9h-2.5v7.6h-7.6"/>
<circle cx="97.5" cy="99.6" r=".51"/>
</g>
<circle cx="34.1" cy="155.5" r=".51" fill="#0dab76"/>
<g fill="none" stroke="#0dab76" stroke-width=".21">
<path d="M125.5 59v5.1M135.6 53.9h-2.5v10.2M214.3 59h-5v2.6M260.1 53.9v2.6M247.4 69.2v2.5M39.2 99.6v2.6M56.9 117.4h2.6v5.1M214.3 104.7v2.5M244.8 104.7v2.5M252.4 104.7v2.5M161 140.3v2.5M173.7 140.3v2.5"/>
<path d="M237.2 153v2.5h7.6M239.7 153v2.5M242.3 153v2.5M244.8 153v5"/>
<circle cx="34.1" cy="155.5" r=".51"/>
</g>
<circle cx="242.3" cy="155.5" r=".51" fill="#0dab76"/>
<circle cx="242.3" cy="155.5" r=".51" fill="none" stroke="#0dab76" stroke-width=".21"/>
<circle cx="239.7" cy="155.5" r=".51" fill="#0dab76"/>
<circle cx="239.7" cy="155.5" r=".51" fill="none" stroke="#0dab76" stroke-width=".21"/>
<circle cx="244.8" cy="155.5" r=".51" fill="#0dab76"/>
<g fill="none" stroke="#0dab76" stroke-width=".21">
<path d="M224.5 150.4v5.1h12.7M257.5 150.4v5.1h-12.7"/>
<circle cx="244.8" cy="155.5" r=".51"/>
</g>
<circle cx="237.2" cy="155.5" r=".51" fill="#0dab76"/>
<g fill="none" stroke="#0dab76" stroke-width=".21">
<path d="M97.5 127.6v5M102.6 127.6v2.5h-5.1M211.8 147.9h5.1v7.6h7.6"/>
<circle cx="237.2" cy="155.5" r=".51"/>
</g>
<circle cx="97.5" cy="130.1" r=".51" fill="#0dab76"/>
<g fill="none" stroke="#0dab76" stroke-width=".21">
<path d="M107.7 99.6h2.5v2.6M74.7 112.3h7.6v30.5M112.8 137.7v2.6M117.9 132.6v7.7M69.6 142.8h15.2"/>
<circle cx="97.5" cy="130.1" r=".51"/>
</g>
<circle cx="82.3" cy="142.8" r=".51" fill="#0dab76"/>
<g fill="none" stroke="#0dab76" stroke-width=".21">
<path d="M260.1 38.7v5.1h-15.3M247.4 43.8v5.1h-2.6M36.6 117.4h10.2"/>
<circle cx="82.3" cy="142.8" r=".51"/>
</g>
<circle cx="247.3" cy="43.8" r=".51" fill="#0dab76"/>
<g fill="none" stroke="#0dab76" stroke-width=".21">
<path d="M260.1 43.8v2.5"/>
<circle cx="247.3" cy="43.8" r=".51"/>
</g>
<circle cx="260" cy="43.8" r=".51" fill="#0dab76"/>
<g fill="none" stroke="#0dab76" stroke-width=".21">
<path d="M120.4 43.8v2.5h15.2M133.1 46.3v2.6h2.5"/>
<circle cx="260" cy="43.8" r=".51"/>
</g>
<circle cx="133.1" cy="46.3" r=".51" fill="#0dab76"/>
<g fill="none" stroke="#0dab76" stroke-width=".21">
<path d="M125.5 46.3v5.1"/>
<circle cx="133.1" cy="46.3" r=".51"/>
</g>
<circle cx="125.5" cy="46.3" r=".51" fill="#0dab76"/>
<g fill="none" stroke="#0dab76" stroke-width=".21">
<path d="M161 117.4v2.5M224.5 135.2v7.6M224.5 140.3h5.1"/>
<circle cx="125.5" cy="46.3" r=".51"/>
</g>
<circle cx="224.5" cy="140.3" r=".51" fill="#0dab76"/>
<g fill="none" stroke="#0dab76" stroke-width=".21">
<path d="M244.8 59h10.2v2.6M247.4 59v2.6M224.5 140.3h-7.6v5h-5.1"/>
<circle cx="224.5" cy="140.3" r=".51"/>
</g>
<circle cx="247.3" cy="59" r=".51" fill="#0dab76"/>
<g fill="none" stroke="#0dab76" stroke-width=".21">
<path d="M206.7 92h12.7M216.9 81.8h-2.6v15.3"/>
<circle cx="247.3" cy="59" r=".51"/>
</g>
<circle cx="214.3" cy="92" r=".51" fill="#0dab76"/>
<g fill="none" stroke="#0dab76" stroke-width=".21">
<path d="M166.1 53.9h2.6v2.6M209.3 43.8h5M209.3 51.4h5M206.7 92v2.5M227 81.8h5.1M229.6 81.8v2.6"/>
<circle cx="214.3" cy="92" r=".51"/>
</g>
<circle cx="229.6" cy="81.8" r=".51" fill="#0dab76"/>
<g fill="none" stroke="#0dab76" stroke-width=".21">
<path d="M74.7 109.8h10.1v7.6h2.6M110.2 119.9h10.2M110.2 109.8l7.7 5.1v7.6M120.4 109.8l-10.2 5.1M130.6 109.8h2.5M130.6 119.9h2.5M173.7 117.4v2.5M62 135.2h10.2v12.7h-2.6M110.2 125h2.6v2.6M161 127.6v2.5M173.7 127.6v2.5"/>
<circle cx="229.6" cy="81.8" r=".51"/>
</g>
<g font-size="3.7" fill="#c90d0c">
<text x="32.3" y="19">1</text>
<text x="66.5" y="19">2</text>
<text x="100.6" y="19">3</text>
<text x="134.7" y="19">4</text>
<text x="168.8" y="19">5</text>
<text x="202.9" y="19">6</text>
<text x="237.1" y="19">7</text>
<text x="271.2" y="19">8</text>
<text x="13.2" y="38.9">A</text>
<text x="289.9" y="38.9">A</text>
<text x="13.2" y="74.7">B</text>
<text x="289.9" y="74.7">B</text>
<text x="13.1" y="110.4">C</text>
<text x="289.9" y="110.4">C</text>
<text x="13.1" y="146.3">D</text>
<text x="289.9" y="146.3">D</text>
<text x="13.2" y="182">E</text>
<text x="289.9" y="182">E</text>
<text x="32.3" y="201.8">1</text>
<text x="66.5" y="201.8">2</text>
<text x="100.6" y="201.8">3</text>
<text x="134.7" y="201.8">4</text>
<text x="168.8" y="201.8">5</text>
<text x="202.9" y="201.8">6</text>
<text x="237.1" y="201.8">7</text>
<text x="271.2" y="201.8">8</text>
</g>
<g font-size="2.5" fill="#808080">
<text x="23.9" y="26.9">ADC - VREF</text>
<text x="116.6" y="26.9">+2V5 Supply Generation</text>
<text x="192.8" y="26.9">-2V5 Supply Generation</text>
<text x="29" y="41.2" transform="rotate(-90 29 41.2)">VCC</text>
<text x="257.5" y="41.2" transform="rotate(-90 257.5 41.2)">+5V</text>
<text x="89.9" y="43.8" transform="rotate(-90 89.9 43.8)">TP1</text>
<text x="95" y="43.8" transform="rotate(-90 95 43.8)">VREF</text>
<text x="117.9" y="46.3" transform="rotate(-90 117.9 46.3)">+5V</text>
<text x="140.7" y="43">U11</text>
<text x="178.8" y="43.8" transform="rotate(-90 178.8 43.8)">VCC</text>
<text x="203.2" y="45.9">C72</text>
<text x="33.1" y="53.6">C83</text>
<text x="40.7" y="53.6">C69</text>
<text x="119.3" y="53.6">C74</text>
<text x="203.5" y="51">3µ3</text>
<text x="261.6" y="53.6">0µ1</text>
<text x="261.6" y="48.5">C71</text>
<text x="33.1" y="58.6">1µ</text>
<text x="40.7" y="58.6">0µ1</text>
<text x="89.9" y="59" transform="rotate(-90 89.9 59)">TP2</text>
<text x="95" y="59" transform="rotate(-90 95 59)">VSS</text>
<text x="121.1" y="58.6">1µ</text>
<text x="152.1" y="59">TC1014</text>
<text x="170.2" y="58.6">C76</text>
<text x="180.3" y="58.6">C75</text>
<text x="170.2" y="63.7">470p</text>
<text x="180.3" y="63.7">1µ</text>
<text x="241.6" y="63.7">3µ3</text>
<text x="257.5" y="61.6">GND</text>
<text x="89.9" y="69.2" transform="rotate(-90 89.9 69.2)">VSS</text>
<text x="122.9" y="69.2">GND</text>
<text x="130.6" y="69.2">GND</text>
<text x="166.1" y="69.2">GND</text>
<text x="176.3" y="69.2">GND</text>
<text x="206.8" y="66.6">GND</text>
<text x="241.2" y="68.8">C73</text>
<text x="252.4" y="66.6" transform="rotate(-90 252.4 66.6)">-5V</text>
<text x="36.6" y="74.3" transform="rotate(-90 36.6 74.3)">VSS</text>
<text x="64.6" y="74.3" transform="rotate(-90 64.6 74.3)">VSS</text>
<text x="244.8" y="76.8">GND</text>
<text x="218.1" y="80.3">R45</text>
<text x="233.4" y="80.3">R44</text>
<text x="23.9" y="87.8">ADC - CLK</text>
<text x="149.6" y="87.8">Indicator LEDs</text>
<text x="218.1" y="85.1">330</text>
<text x="233.4" y="85.1">330</text>
<text x="34.1" y="93.8">X3</text>
<text x="26" y="99.3">Input</text>
<text x="26.2" y="96.6">SMA</text>
<text x="95" y="99.6" transform="rotate(-90 95 99.6)">+3V3</text>
<text x="102.2" y="98.1" transform="rotate(-90 102.2 98.1)">C84</text>
<text x="107.3" y="98.1" transform="rotate(-90 107.3 98.1)">0µ1</text>
<text x="204.2" y="99.6" transform="rotate(-90 204.2 99.6)">-5V</text>
<text x="208.2" y="99.2">C77</text>
<text x="222" y="99.6">LM337LZ</text>
<text x="222" y="97.1">IC1</text>
<text x="238.7" y="99.2">C78</text>
<text x="36.1" y="107.2">GND</text>
<text x="63.3" y="108">Clock</text>
<text x="72.8" y="104.1">JP24</text>
<text x="107.7" y="107.2">GND</text>
<text x="210" y="104.3">1µ</text>
<text x="239.1" y="104.3">10µ</text>
<text x="251" y="103.4" transform="rotate(-90 251 103.4)">R43</text>
<text x="255.7" y="103.4" transform="rotate(-90 255.7 103.4)">330</text>
<text x="260.1" y="104.7" transform="rotate(-90 260.1 104.7)">VSS</text>
<text x="34.7" y="111.7">JP23</text>
<text x="59.4" y="113.3">Selection</text>
<text x="61.7" y="110.7">Source</text>
<text x="99.1" y="108.8">U13</text>
<text x="121.7" y="113.1">50</text>
<text x="121.7" y="108.3">R54</text>
<text x="158.1" y="113.2">PWR</text>
<text x="170" y="108.1">GPIO1</text>
<text x="211.8" y="112.3">GND</text>
<text x="242.3" y="112.3">GND</text>
<text x="249.9" y="112.3">GND</text>
<text x="26" y="118.3">Term</text>
<text x="26.2" y="115.7">50Ω</text>
<text x="51.1" y="115.9">R42</text>
<text x="121.7" y="118.5">R55</text>
<text x="158.5" y="119.9" transform="rotate(-90 158.5 119.9)">+5V</text>
<text x="52.9" y="120.7">50</text>
<text x="121.7" y="123.2">50</text>
<text x="192.8" y="123.4">+3V3 Supply Generation</text>
<text x="56.4" y="127.6">GND</text>
<text x="116.4" y="131.4" transform="rotate(-90 116.4 131.4)">R56</text>
<text x="121.2" y="131.4" transform="rotate(-90 121.2 131.4)">50</text>
<text x="164.6" y="127" transform="rotate(-90 164.6 127)">LED1</text>
<text x="177.3" y="127" transform="rotate(-90 177.3 127)">LED2</text>
<text x="53.1" y="133.6">R41</text>
<text x="95" y="137.7">GND</text>
<text x="111.3" y="136.4" transform="rotate(-90 111.3 136.4)">R57</text>
<text x="116.1" y="136.4" transform="rotate(-90 116.1 136.4)">50</text>
<text x="159.5" y="135.6" transform="rotate(-90 159.5 135.6)">330</text>
<text x="164.3" y="136" transform="rotate(-90 164.3 136)">R50</text>
<text x="172.2" y="135.6" transform="rotate(-90 172.2 135.6)">330</text>
<text x="177" y="136" transform="rotate(-90 177 136)">R51</text>
<text x="222" y="137.7" transform="rotate(-90 222 137.7)">+5V</text>
<text x="232.1" y="136.4">IC2</text>
<text x="255" y="137.7" transform="rotate(-90 255 137.7)">+3V3</text>
<text x="31.5" y="140.3" transform="rotate(-90 31.5 140.3)">+3V3</text>
<text x="53.1" y="138.5">10k</text>
<text x="211.3" y="142.2">JP1</text>
<text x="35.6" y="147.5">C70</text>
<text x="110.2" y="145.3">GNDGND</text>
<text x="158.5" y="147.9">GND</text>
<text x="171.2" y="147.9">GND</text>
<text x="218.4" y="145">C80</text>
<text x="233.9" y="145.1">78L05SMD</text>
<text x="251.4" y="145">C79</text>
<text x="35.6" y="152.6">0µ1</text>
<text x="220.1" y="150">1µ</text>
<text x="253.2" y="150">1µ</text>
<text x="31.5" y="163.1">GND</text>
<text x="242.3" y="163.1">GND</text>
</g>
<g font-size="2.1" fill="#808080">
<text x="53.4" y="45.9">2</text>
<text x="59.3" y="47.1">VIN</text>
<text x="67.7" y="47.1">VOUTF</text>
<text x="79.6" y="45.9">7</text>
<text x="137.2" y="45.9">1</text>
<text x="143" y="47.1">VIN</text>
<text x="152.8" y="47.1">VOUT</text>
<text x="163.4" y="45.9">5</text>
<text x="215.9" y="43.4">6</text>
<text x="221.8" y="44.5">CAP+</text>
<text x="234.8" y="44.5">V+</text>
<text x="242.1" y="43.4">5</text>
<text x="53.4" y="51">1</text>
<text x="59.3" y="52.2">SHDN</text>
<text x="67.6" y="52.2">VOUTS</text>
<text x="79.6" y="51">6</text>
<text x="137.2" y="48.5">3</text>
<text x="137.2" y="53.6">2</text>
<text x="143" y="49.6">SHDN</text>
<text x="163.4" y="53.6">4</text>
<text x="215.9" y="51">3</text>
<text x="221.8" y="52.2">CAP-</text>
<text x="234.5" y="49.6">SD</text>
<text x="242.1" y="48.5">4</text>
<text x="64.8" y="57.2">GND</text>
<text x="143" y="54.7">GND</text>
<text x="150.5" y="54.7">BYPASS</text>
<text x="215.9" y="58.6">1</text>
<text x="221.8" y="59.8">GND</text>
<text x="232.9" y="59.8">OUT</text>
<text x="242.1" y="58.6">2</text>
<text x="66.7" y="64.5" transform="rotate(-90 66.7 64.5)">3*4</text>
<text x="227.5" y="89.5">ADJ</text>
<text x="229.2" y="86.6" transform="rotate(-90 229.2 86.6)">1</text>
<text x="220.4" y="91.7">3</text>
<text x="224.3" y="92.8">VI</text>
<text x="231.8" y="92.8">VO</text>
<text x="237.6" y="91.7">2</text>
<text x="74.5" y="106.9">1</text>
<text x="74.5" y="109.4">2</text>
<text x="74.5" y="112">3</text>
<text x="36.4" y="114.5">1</text>
<text x="36.4" y="117.1">2</text>
<text x="45.8" y="142.4">4</text>
<text x="51.6" y="143.6">VCC</text>
<text x="57.7" y="143.6">OUT</text>
<text x="66.9" y="142.4">3</text>
<text x="230.6" y="139.9">8</text>
<text x="234.5" y="141">VIN</text>
<text x="241.7" y="141">VOUT</text>
<text x="250.3" y="139.9">1</text>
<text x="45.8" y="147.5">2</text>
<text x="51.6" y="148.6">GND</text>
<text x="59.1" y="148.6">OE</text>
<text x="66.9" y="147.5">1</text>
<text x="211.6" y="144.9">1</text>
<text x="211.6" y="147.5">2</text>
<text x="239" y="149.1">GND</text>
<text x="236.9" y="151.9" transform="rotate(-90 236.9 151.9)">2</text>
<text x="239.4" y="151.9" transform="rotate(-90 239.4 151.9)">3</text>
<text x="241.9" y="151.9" transform="rotate(-90 241.9 151.9)">6</text>
<text x="244.5" y="151.9" transform="rotate(-90 244.5 151.9)">7</text>
</g>
<g font-size="1.8" fill="#808080">
<text x="219.4" y="40.6">U10</text>
<text x="56.9" y="43.1">U12</text>
<text x="70.1" y="60.9">LTC6655</text>
<text x="219.4" y="63.5">LM2664</text>
<text x="49.3" y="139">X1</text>
<text x="56.5" y="153">2.048MHz</text>
</g>
<g font-size="1.2" fill="#808080">
<text x="98.6" y="46.7">VREF/1.8D</text>
<text x="50.4" y="100.1">EXT-CLK/2.7B</text>
<text x="134.2" y="110.2">ADC_CLK/1.6C</text>
<text x="174.2" y="116.3" transform="rotate(-90 174.2 116.3)">GPIO1/1.6D</text>
<text x="134.2" y="120.4">ADC_CLK_OUT/2.6B</text>
<text x="85.9" y="143.2">EXT-OSC</text>
</g>
</svg>
